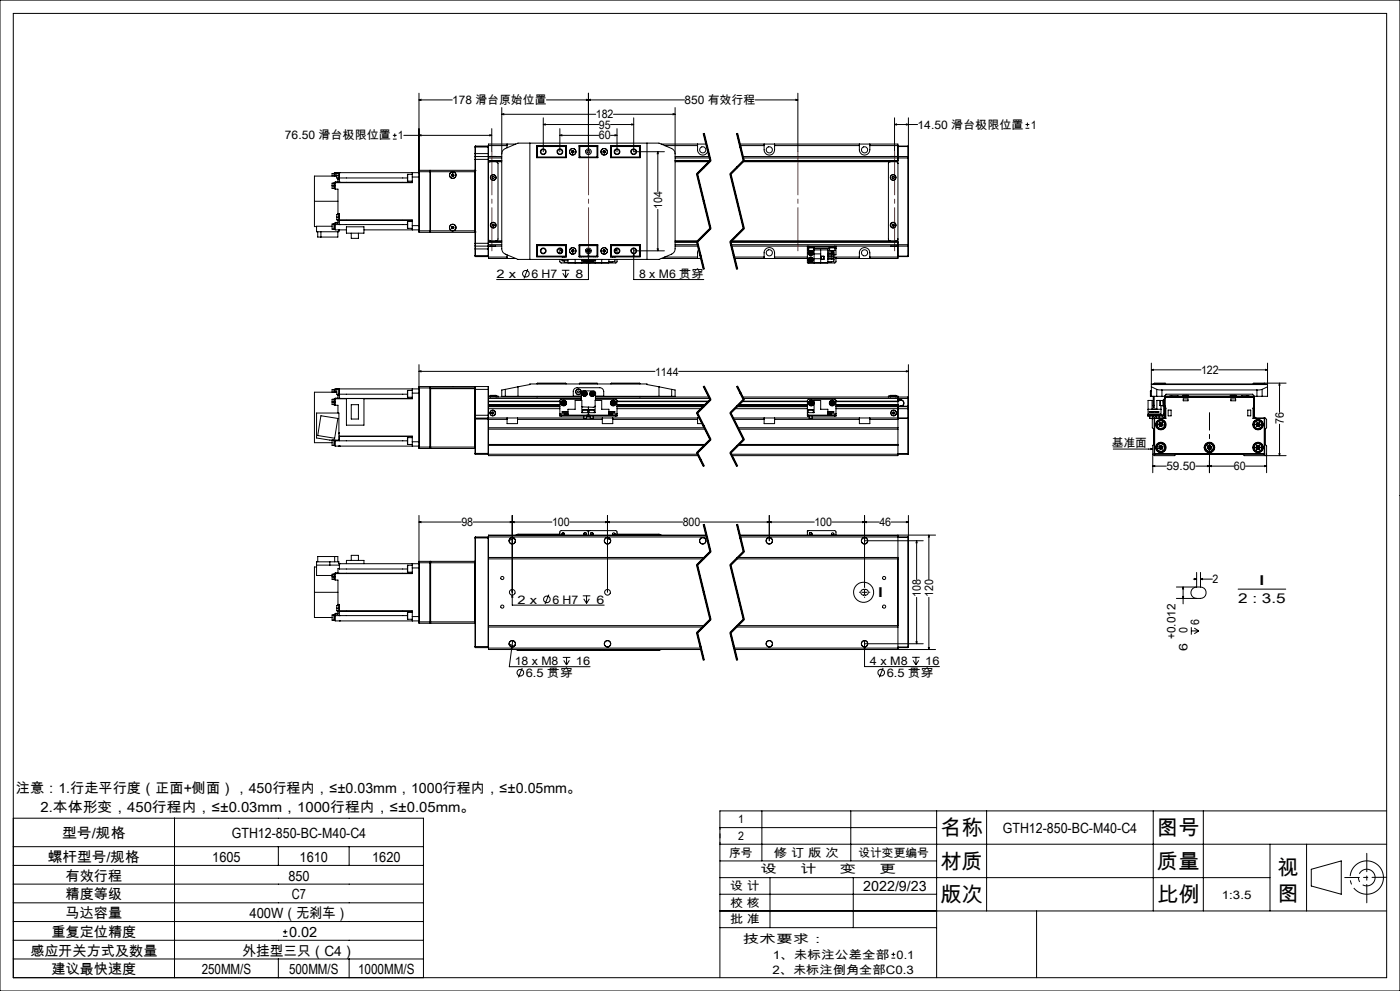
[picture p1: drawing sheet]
<svg xmlns="http://www.w3.org/2000/svg" width="420mm" height="297mm" viewBox="0 0 420 297" stroke-linecap="round" stroke-linejoin="round" font-family="sans-serif">
<g fill="none" stroke="#000" stroke-width=".3">
<path d="M0 0h420v297h-420zM4 4h412v289h-412zM125.7 29.9l.6-.1v.3zM125.7 29.9h10M125.7 27.9v41.3M147.5 38.6v6.9M150.5 34.3l.6-.2v.3zM150.5 32.2v42.4l.3 .9 .5 .5 4.1 1.7h42.3l4.3-1.9 .5-1.2v-42.4M150.5 34.3h28.2M163 37.3l.6-.2v.4zM163 37.3h16.6M163 35.3v10.2"/>
<path d="M168 38.6v6.9M175.9 29.8l.6 .1-.6 .2zM176.5 29.9l.6-.1v.3zM176.5 27.9v17.6M183.2 37.3h6.9M184 34.3h18.5M185.1 38.6v6.9M189.5 37.1l.6 .2-.6 .2zM190.1 35.3v10.2h9.2M201.9 34.1l.6 .2-.6 .1zM205.4 29.9h-41.5M211.1 40l2 8.2"/>
<path d="M211.3 40l2 8.1M221.1 40l2 8.2M221.3 40l2 8.1M226.6 29.9h12.8M238.8 29.8l.6 .1-.6 .2zM239.4 27.9v17.6M268.4 37.3l.6-.2v.4zM268.4 37.3h6.9M268.4 35.3v10.2M271.9 37.1l.6 .2-.6 .2zM272.5 35.3v11.8M307.7 38.4h1.1"/>
<path d="M307.7 37.3h1.1M308.2 36.8v1.1M99.6 55.7v.8h.8M99.6 55.7h.9M100.2 54.9h-.6v.8M100.2 52h-.6v.8M100.4 54.8l.1 1.7M100.4 51.9v.9M100.5 54.6v.1M100.5 54.8h-.3v1.7M100.5 51.9h-.3v.9M100.5 54.7v2h.9v7.3"/>
<path d="M100.5 54.6h23.2M101 52.8h-6.7v7.5M101 52.6v.8h.6M101 52.6h.8M101.4 53.8v.7l-.9 .1M101.4 53.4v.4M101.4 51.7v.1M101.4 53.8h.4M101.6 51.7v1.7h.2M101.6 51.8h-.6v.8M101.8 54.6h.1M101.8 53.3v1.3"/>
<path d="M101.8 51.7v1.6M101.8 51.7h.1M101.8 53.3h20.4M117.9 41.7h1.1M117.9 40.6h1.1M118.4 40v1.1M121.1 40.6h26.4M122.3 52.2v2.1M122.3 52.2h1.4M122.3 54.3h1.4M123.7 51.7v1.4M123.7 53.1v1.6h-23.2"/>
<path d="M123.7 53.1h2M125.7 40.6l.6-.2v.3zM125.7 51.7h-25.2v1.1M125.8 51l-.1 .5h16.8v-.5h-13.3v.5M125.8 51v18.6M125.8 51h3.2M129 51v18.6M129 51l.1 .1M129.1 51.1v.4M129.1 51.5v17.7M129.1 51.1h.1M135.5 52.3l.1 .4"/>
<path d="M135.6 52.7l.3 .1M135.8 52.1l.3 .2M135.8 52.1l-.3 .2M136.1 52.3v.3M136.1 52.6l-.2 .2M142.5 51.1h.1M142.5 47v.8M142.5 46v1M142.5 47.8v25.1M142.5 47.8h4M142.5 46h4M142.5 44.1h4"/>
<path d="M142.6 46.9v26.9M142.6 43.8v3.1M142.6 43.8l-.1 2.2M142.6 46.9h3.8M142.6 43.8h3.8M142.6 46.9l-.1 .1M146.4 46.9v26.9M146.4 43.8v3.1M146.4 46.9l.1 .1M146.4 43.8h.1M146.5 46.9h.1M146.5 47v.8"/>
<path d="M146.5 47.8v25.1M146.5 46.9h4M146.5 48.1h4M146.5 43.6h5.6M146.5 47.3h4M146.9 40.4l.6 .2-.6 .1zM147 46.9h1.7M147.8 52.9h.4l.1 .3-.2 .3h-.3l-.2-.3zM148.8 48.5l.6 .4v22.8l-.6 .5M150.5 48.5h-3.4l-.6 .5M150.5 46.1l.3-.9 .5-.5 4.1-1.8h42.3l4.1 1.8 .6 .7 .1 .7M152.1 43.2v1.1"/>
<path d="M154.7 43.2h-8.2v3.7M159 42.9v34.8M161 46.9h.1M161 43.7h8.9v3.6h-8.9zM161.1 43.8v3.5M161.1 43.8h8.8M161.1 43.8l.2 .1M161.3 43.9h8.4M161.3 43.9v3.2M161.3 47.1l-.2 .1h8.8M161.3 47.1h8.4M168 40.6l.6-.2v.3z"/>
<path d="M168 40.6h11.6M169.7 43.9v3.2M169.7 43.9l.1-.1v3.4l-.1-.1M171.5 45.6l.3 .2M171.6 45.3l-.1 .3M171.8 45.2l.3 .1M171.8 45.2l-.2 .1M172.1 45.3v.3M172.1 45.6l-.3 .2M173.7 43.7l.1 .1M173.7 43.7h5.7v3.6h-5.7zM173.7 43.8h5.7"/>
<path d="M173.7 47.2h5.7M173.8 43.8v3.4l.2-.1M173.8 43.8l.2 .1M174 43.9h5.1M174 43.9v3.2M174 47.1h5.1M179.1 43.9l.1-.1v3.4l-.1-.1M179.1 43.9v3.2M181 45.6l.3 .2M181 45.3v.3M181.3 45.2l.2 .1M181.3 45.2l-.3 .1"/>
<path d="M181.5 45.3v.3M181.5 45.6l-.2 .2M183.2 40.6h1.9M183.2 43.7h8.9v3.6h-8.9zM183.2 43.8h8.8M183.4 43.9l-.1-.1v3.4l.1-.1M183.4 43.9h8.4M183.4 43.9v3.2M183.4 47.1h8.4M183.8 43.7v.1M184.5 40.4l.6 .2-.6 .1zM191.8 43.9v3.2"/>
<path d="M191.8 47.1l.2 .1h-8.8M192 43.8v3.5M192 46.9h.1M192 43.8l-.2 .1M194.1 42.9v34.8M197.3 45.5l.2 .6h-.3zM197.3 45.5v11.9M198.4 43.2h13.5M199.4 43.6h9.9M202.5 48.5h10.3M202.5 46.9h10.3M202.5 48.1h10.6"/>
<path d="M202.5 47.3h10.4M209 52.2l4 16.3M209.3 43.2v1.7a1.56 1.56 0 0 0 1.4 1.6 1.56 1.56 0 0 0 1.7-1.4M209.3 52.1l4 16.3M211 40l2 8.2M213 48l-4 4M213.1 48.2l-4 4 4 16.3-4 4 2 8.1M213.3 48.3l-4 4M219 52.2l4 16.3M219.3 52.1l4 16.3M221 40l2 8.2M221.9 43.2h47.5v34.3h-18.6"/>
<path d="M222 43.6h7.2M222.8 48.5h46l.4 .1 .2 .4M222.8 46.9h49.6M222.9 47.3h49.5M223 48l-4 4M223.1 48.1h46.3M223.1 48.2l-4 4 4 16.3-4 4 2 8.1M223.3 48.3l-4 4M229.2 43.2v1.7a1.57 1.57 0 0 0 1.6 1.6 1.57 1.57 0 0 0 1.6-1.6v-1.7M232.4 43.6h25.4M257.8 43.2v1.7a1.57 1.57 0 0 0 1.6 1.6 1.57 1.57 0 0 0 1.5-1.6v-1.7M260.9 43.6h8.5"/>
<path d="M267.1 48.5l-.6 .4v22.8l.2 .3 .4 .2M267.2 46.9h1.7M267.8 52.9h.4l-.2 .6-.3-.1-.1-.3zM269.4 43.8h3M269.4 43.9h3M272.4 46.9v.4M272.4 47.3h.1M272.4 46.9l.1 .2M272.4 43.8v.1M272.4 43.9v3M272.4 47.3v26M272.5 47.1v.2"/>
<path d="M272.5 47.3v26M94.3 60.3v7.6h.7M94.3 60.3h7.1M95.3 69.5v1.5h6.1v-1.5M96.3 69.5v1.5M99.6 67.8h-4.6v1.7h6.7v-.6M100.2 67.1h-.6v1.6h.6M100.4 67.1v1.7M100.5 66.9v.4M100.5 67.3v1.6h3.4M100.5 67.1h-.3v1.7h.3M100.5 67.3h21.7"/>
<path d="M101 65.1v.8h22.7v1.7M101 65.1h.8M101.4 64h.4v1.1M101.4 64v.3M101.4 66.1v.8h-.9M101.4 65.9v.2M101.4 66.7h-.9v.2M101.4 66.1h.4M101.6 64.3h-.6v.8M101.8 64.2h-.2v1.7M101.8 65.1v.9M101.8 67.3h.1"/>
<path d="M101.8 66v1.3M101.8 68.9h.1M101.8 66h21.9M103.9 68h5.3v1.9h-5.3zM105.4 69.9v1.5h2.1v-1.5M109.2 68.9h16.5M122.3 66.4v2M122.3 66.4h1.4M122.3 68.4h1.4M123.7 67.6v1.3M123.7 67.6h2M125.7 69.2h16.8v.4h-13.3"/>
<path d="M125.7 69.2l.1 .4M125.8 69.6h3.2M129.1 69.2v.3M129.1 69.5h.1M129.1 69.5l.1 .1M129.1 69.5l-.1 .1M129.2 69.2v.4M135.5 68.4l.3 .1M135.5 68v.4M135.8 67.9l.3 .1M135.8 67.9l-.3 .1M136.1 68v.4"/>
<path d="M136.1 68.4l-.3 .1M142.5 69.5h.1M142.5 72.9v.8M142.5 73.7v.9M142.5 74.6l.1 2.3M142.5 76.6h4M142.5 72.9h4M142.5 73.7l.1 .1M142.5 74.6h4M142.6 73.8v3.1M142.6 73.8h3.8M142.6 76.9h3.8"/>
<path d="M146.4 73.8v3.1M146.5 71.6l.5 .6h3.5M146.5 73.7h.1M146.5 72.9v.8M146.5 73.8v3.7h8.2M146.5 72.5h4M146.5 73.8h4M146.5 77h5.6M146.5 73.3h4M146.5 73.7l-.1 .1M146.5 76.8l-.1 .1M147 73.8h1.7"/>
<path d="M147.7 67.4l.2-.2 .4 .4-.3 .2-.3-.1zM152.1 76.4v1.1M161 73.8h.1M161 73.4h8.9v3.6h-8.9zM161.1 73.4v3.5M161.1 76.9h8.8M161.3 76.8h8.4M161.3 73.6v3.2M161.3 73.6h8.4M161.3 76.8l-.2 .1M168 77.7v.9l.3 .2h8M168 74.5v1.4"/>
<path d="M168.3 75.1h.4M168.3 74.6v.5M168.6 77h.1M168.6 77.7v.4h1.8M168.7 75.2l-.1 .3M168.8 78.1h.4M169.3 76.9v.1M169.3 78.1v.6h1.1M169.7 73.6v3.2M169.7 73.6l.1-.1v3.4l-.1-.1M169.9 73.5h-8.8l.2 .1M170.4 77.7v1.1h12.3v-1.1"/>
<path d="M171.5 75.3l.3 .2M171.6 75l-.1 .3M171.8 74.9l.3 .1M171.8 74.9l-.2 .1M172.1 75v.3M172.1 75.3l-.3 .2M172.5 77.7v1.1M173.7 73.4h5.7v3.6h-5.7zM173.7 76.9h5.7M173.7 73.5h5.7M173.8 76.9l-.1 .1M174 73.6l-.2-.1v3.4"/>
<path d="M174 76.8h5.1M174 73.6v3.2M174 73.6h5.1M174 76.8l-.2 .1M174.3 76.9v.1M174.4 76.9v.1M174.6 77.7v1.1M174.6 78h1.5M174.6 78h1.6M174.6 77.7v.3M175 76.9v.1M175.3 78l.1 .2"/>
<path d="M175.5 78l-.1 .2M175.7 78l.1 .1M175.8 78.1l-.4 .1M175.9 78l-.1 .1M176.1 75.1h.1M176.1 78h.1M176.1 75.3l.1 .2M176.2 75.1h-.1M176.2 75v.1M176.2 77.7v.3M176.2 74.9h.6M176.3 77.7a.76 .76 0 0 1-.6 .8 .76 .76 0 0 1-.9-.5 .77 .77 0 0 0 .9 .6 .77 .77 0 0 0 .6-.9"/>
<path d="M176.5 76.1l.2 .6h-.3zM176.5 74.3v9.5h-27.5M176.8 77.7a.76 .76 0 0 0 .6 .9 .76 .76 0 0 0 .9-.6M176.9 78h.1M176.9 75.1h.1M176.9 78h1.5M176.9 75v.1M176.9 77.7v.3M177 75.3l-.2 .2M177 78h1.4M177 75.1h.1M177.2 78l.4 .2"/>
<path d="M177.6 78v.2M177.8 78l-.2 .2M178.2 76.9v.1M178.4 78h.1M178.4 77.7v.3M178.5 77.7v1.1M178.7 76.9v.1M179.1 73.6l.1-.1v3.4l-.1-.1M179.1 73.6v3.2M180.5 77.7v1.1M181 75.3l.3 .2M181 75v.3"/>
<path d="M181.3 74.9l.2 .1M181.3 74.9l-.3 .1M181.5 75v.3M181.5 75.3l-.2 .2M183.2 73.4h8.9v3.6h-8.9zM183.2 76.9h8.8M183.2 73.5h8.8l-.2 .1M183.4 73.6l-.1-.1v3.4l.1-.1M183.4 76.8h8.4M183.4 73.6v3.2M183.4 73.6h8.4M183.8 76.9v.1"/>
<path d="M183.8 78.4v.3h-1.1M184.4 75.1h.3M184.5 77h.1M184.5 77.9v-.2v.7h-1.8M184.7 75.1h-.3M184.7 74.6v.5M185.1 77.7v.8l-.4 .3h-8M185.1 74.5v1.4M190.1 76.1l.2 .6h-.3zM190.1 74.3v9.5h21M190.1 75.2h9.2M191.8 73.6v3.2"/>
<path d="M191.8 76.8l.2 .1M192 73.4v3.5M192 73.8h.1M197.2 74.6h.3l-.2 .6zM197.3 62.8v12.4M198.4 77.5h11.9M199.4 77h9.9M202.5 72.2h6.9M202.5 72.5h6.6M202.5 73.8h6.9M202.5 73.3h6.8M209 72.5l2 8.2"/>
<path d="M209.3 72.4l2 8.2M209.7 74.7a2.95 2.95 0 0 0-.4 2.8M209.9 75.7l.1 .5M213 68.3l-4 4M213.3 68.6l-4 4M219 72.5l2 8.2M219.1 72.5h50.3M219.3 72.4l2 8.2M219.3 73.3h53.1M219.4 73.8h53M220.2 77h9M220.3 77.5h21.9"/>
<path d="M223 68.3l-4 4M223.3 68.6l-4 4M229.2 77.5v-1.7a1.57 1.57 0 0 1 1.6-1.6 1.57 1.57 0 0 1 1.6 1.6v1.7M232.4 77h9.8M242.2 74h.4M242.2 74v.5M242.2 74.5v4.3h6.2v-3.9M242.2 73.8v.2M242.2 74.9h.4M242.2 74.5h.4M242.5 74v.3h1.7v-.3M242.6 75.1h.9"/>
<path d="M242.6 75.1h1.5M242.6 74.3v.8M242.6 73.8v.2M242.6 74h7.8M242.8 77.7l.1 .4M242.8 77.7l.4 .1M242.8 76l.4 .2M242.9 78.1l.4 .1M242.9 75.6l-.1 .4M242.9 75.6l.3 .2M243.1 77.4l.5 .1M243.1 77.4l-.3 .3"/>
<path d="M243.1 77.4l.1 .4M243.2 77.8l.4 .2M243.2 77.8l.1 .4M243.2 77.8l-.3 .3M243.2 75.8l.4 .3M243.2 75.8l-.4 .2M243.2 75.8v.4M243.3 75.4l.3 .2M243.3 75.4l-.4 .2M243.3 75.4l-.1 .4M243.5 75.1a.74 .74 0 0 1 .3 1.2 .74 .74 0 0 1-1.2 0 .74 .74 0 0 1 .3-1.2 .78 .78 0 0 0-.3 1.2 .78 .78 0 0 0 1.2 0 .78 .78 0 0 0-.2-1.2M243.6 77.5v.5"/>
<path d="M243.6 77.5l-.4 .3M243.6 76.1l-.4 .1M243.6 78l-.3 .2M243.6 75.6v.5M243.6 75.6l-.4 .2M244.1 75.1h-.6M244.1 74.3v.8M244.1 74.9l4.8 .1M244.1 74.5h4.8M244.2 74.9v3.9M244.2 77.5h2M244.2 76.1h2"/>
<path d="M246.2 74.9v3.9M246.3 76.8h.9v.9h-.9zM247.2 76.8v.9M248.4 75.5h1.8v.4M248.4 76.2h1.8v.5h-1.8M248.4 77h1.8v.4h-1.8M248.4 77.7h1.8M248.4 75.9h1.8M248.8 74v.3h1.6M248.9 75.1h1.5M248.9 74.3v.8M249.4 77.4v.3l.4-.2 .3 .2"/>
<path d="M249.4 75.1v.4M249.4 76.7v.3M249.4 78.4v.3h-1M249.6 75.5h.4M249.7 77.5h.2M250.1 75.9l-.2 .3-.5-.3v.3M250.2 75.7v.2M250.2 77.7v.2M250.2 77.3h.6v1.2l-.4 .3h-8M250.2 77.7v.7h-1.8M250.2 77h7.6M250.4 74h.4"/>
<path d="M250.4 73.8v.2M250.4 74.3v.8M250.4 74.5h.4M250.5 74l-.1 .3M250.8 74v.5M250.8 73.8v.2M250.8 74.5v1.9h-.6M257.8 77.5v-1.7a1.57 1.57 0 0 1 1.6-1.6 1.57 1.57 0 0 1 1.5 1.6v1.7M260.9 77h8.5M267.2 73.8h1.7M267.6 67.4l.3-.2 .3 .1 .1 .3-.3 .2-.3-.1zM269.4 71.6l-.5 .6h-49.5"/>
<path d="M269.4 76.8h3M269.4 76.9h3M272.4 73.3h.1M272.4 73.3v.5M272.4 76.8h.1M272.4 76.8v.1M272.4 73.8v3M272.5 73.3v.3M272.5 73.6l-.1 .2M272.5 76.8l-.1 .1M272.5 73.6v3.2M158.3 80.6l-1.1 2.9"/>
<path d="M168.6 81h2.2M168.8 81.9l.9 1.4M169.7 81v2.3M170.5 81.9l-.8 1.4M100.2 119.6v1.7h.3M100.2 116.8h-.6v.7M100.4 119.6v1.7M100.4 116.7v.8M100.5 119.4v.1M100.5 119.6l-.9 .1v.8M100.5 116.7h-.3v.8M100.5 119.4h23.2"/>
<path d="M100.5 119.5h3.4M100.5 119.5v2h.9v2.3M101 117.5h-6.7v15.2h5.3M101.4 118.5v.8l-.9 .1M101.4 118.2v.3M101.4 116.6h.1M101.4 118.5h.4M101.6 116.5v1.7M101.6 116.6h-.6v1.6h.8M101.8 119.4h.1M101.8 118.1v1.3M101.8 116.6v1.5"/>
<path d="M101.8 116.5v.1M101.8 118.1h20.4M103.9 119.4h5.3v8h-5.3zM122.3 117v2.1M122.3 119.1h1.4M122.3 117h1.4M123.7 116.6v1.2M123.7 117.8v1.7h-14.5M123.7 117.8h2M125.7 116.6h-25.2v.9M125.7 111.3l.6-.2v.3zM125.7 109.3v24.7"/>
<path d="M125.7 111.3h70.8M125.8 115.8v18.6M125.8 115.8l-.1 .5h16.8M125.8 115.8h3.2M129 115.8l.1 .5M129 115.8v18.6M129.2 116.3v-.5h13.3v.5M129.2 116.3l-.1 17.7M142.5 116.3l-13.4 .2h13.4v17.9M142.5 116.7h4M142.5 116.7v7.8M142.6 115.8v9.5"/>
<path d="M142.6 115.8l-.1 .9M142.6 115.8h3.8M146.4 115.8v9.5M146.4 115.8l.1 .9M146.5 116.7v2.7M146.5 118.7h2.3M146.5 119h27.9M146.5 119.4h27.8M146.5 119.4v2.3M147.1 118.5h1.4M147.1 118.5v.5M147.1 118.7h1.7"/>
<path d="M148.5 118.5h-1.4M148.5 118.5h.3M148.8 118.5h.1M148.8 118.7h.6v.3M148.8 118.5v.5M151.6 118.8h20.4v-1.5a1.14 1.14 0 0 1 1.1-1.1h6.9a1.21 1.21 0 0 1 1.1 1.1v1.5h20.4M151.6 116.7l-1.1 .2v1.9h1.1M151.6 116.7v2.1M155.4 115.9v2.9M155.4 115.9l3.6-.7v-.1h35.1v.1l3.6 .7M155.4 115.9l-3.8 .8M161.1 115h8.7"/>
<path d="M161.1 115v.1M161.1 118.8v.2M169.8 115v.1M172 118.7h2.4M173.8 115h5.4M173.8 115v.1M174.3 119.7h-6.1l-.2 .4v3.9M175 117.9l.1 .4M175 117.9l.4 .1M175.1 118.3l.4 .1M175.3 117.5l-.3 .4M175.3 117.5l.4 .2"/>
<path d="M175.3 117.5l.2 .9M175.4 118l-.3 .3M175.4 118l.4 .1M175.7 117.7l.1 .4M175.7 117.7l-.3 .3M175.8 118.1l-.3 .3M177.3 117.9l.1 .5M177.3 117.9l.4 .1M177.4 118.4l.4 .1M177.6 117.6l.4 .2M177.6 117.6l-.3 .3M177.6 117.6l.1 .4"/>
<path d="M177.7 118l.1 .5M177.7 118l.4 .1M178 117.8l.1 .3M178 117.8l-.6 .6M178.1 118.1l-.3 .4M178.6 119.7h6.3l.2 .3v4M178.6 119h34.1M178.6 118.7h2.5M178.6 119.4h34.3M179.2 115v.1M183.3 115h8.7M183.3 115v.1"/>
<path d="M192 115v.1M192 118.8v.2M197.7 115.9v2.9M197.7 115.9l3.8 .8M201.5 116.7l1 .2v1.9h-1M201.5 116.7v2.1M203.6 111.3h68.9M211 115.9l2 3.9M211.1 115.8l2 4-4 4 4 7.9-4 4 2 4M211.3 115.7l1 2M212.3 117.7l1 2zM213 119.6l-4 4"/>
<path d="M213.3 119.9l-4 4M221 115.9l2 3.9M221.1 115.8l2 4-4 4 4 7.9-4 4 2 4M221.3 115.7l2 4M222.7 119h49.7M222.9 119.4h49.5M223 119.6l-4 4M223.3 119.9l-4 4M266.5 119v-.3h2.9v3.1M267.1 118.5h1.7M267.1 118.5v.5M267.1 118.7h1.6"/>
<path d="M268.8 118.5v.5M269.4 119.8h.8M269.4 119.9h.8M270.2 119.9a.9 .9 0 0 1 .9 .9 .9 .9 0 0 1-.9 .9M270.2 119.8a.97 .97 0 0 1 1 .9 .97 .97 0 0 1-.8 1M270.2 119.8v.1M271.9 111.1l.6 .2-.6 .1zM272.4 119v.4M272.4 119.4v2.3M272.5 109.3v26.7M345.2 117.2h.1M345.1 118.8h.1"/>
<path d="M345.2 117.3l-.1 1.5M345.2 117.2v.1M345.2 117.3v1.5M345.2 117.2h.2M345.4 115.1h34.9M345.4 115.2h34.9M345.4 115.9l1.6 .8M345.4 110.8l.6-.1v.3zM345.4 108.8v10M345.4 110.8h14.9M346 118.8v2.7M346.3 115h3.4"/>
<path d="M346.3 115v.1M346.3 118.8v2.7M347 116.7l1.6 .2M347 118.8h1.6M347 118.8h-1.8M347 116.7v2.1M348.6 118.8h.8M348.6 116.9h28.5M348.6 116.9v1.9M349.1 119.9h-.2v1.8h.2M349.4 119.7h-.3v.4M349.4 118.8l.4-.7h26l.5 .7"/>
<path d="M349.4 118.8v4.1M349.5 118.7h26.7v.4M349.5 118.7v.4M349.5 119.4v2.3M349.7 115v.1M349.8 119.1l-.3 .3M349.8 119v.1M349.8 119l-.3 .2v.2M349.8 119h26M349.8 119.1h26M351 119v-.3h.5v.3M353.3 118.7h.1"/>
<path d="M354.9 118.5h.1M354.8 118.7h.1M354.8 118.7h1.8M354.8 118.5v.2M354.9 118.5h1.6M355 119.6h1.4v.5h-1.4zM356.6 118.5h.1M356.6 118.7h-.1M356.6 118.5v.2M365.6 110.8h14.7M369.1 118.7h.1M369.1 118.7h1.7"/>
<path d="M369.1 118.5h1.1M369.1 118.5v.2M369.3 119.6h1.4v.5h-1.4zM370.2 118.5h-1.1M370.2 118.5h.6M370.8 118.7h.1M370.8 118.5v.2M372.4 118.7h.1M374.1 119v-.3h.6v.3M375.8 119.1l.3 .3M375.8 119l.4 .2-.1 .2M375.8 119v.1"/>
<path d="M376 115h3.4M376 115v.1M376.1 119.4v2.3M376.3 118.8h.8M376.3 118.8v4.1M377.1 118.8h1.5M377.1 116.9v1.9M378.6 116.7l-1.5 .2M378.6 116.7v2.1M379.3 114.8l.1 .2M379.4 115v.1M379.7 110.7l.6 .1-.6 .2z"/>
<path d="M380.3 115.9l-1.7 .8M380.3 108.8v10h-1.7M383.9 114.8l.1 .6h-.3zM383.9 114.8v8.8M385.8 114.8l-9.8 .2M96.3 124.6l5.1 .8-1 5.9-5.1-.8zM99.6 120.5v.7h.6M99.6 131.9v1.6h.8M99.6 120.5h.9M100.2 131.9v1.6M100.4 131.9l.1 1.7M100.5 131.9v.2"/>
<path d="M100.5 132.1v1.6h25.2M100.5 132.1h21.7M101.6 133.7h.1M101.7 129.7v.3M101.7 131.9v-8.1h-6.7v7.5l4 .6h2.8v-1.2h21.9v1.7M101.8 133.7h.1M101.8 130.8h21.9M105.4 121.3h2.1v4.3h-2.1zM122.3 131.2v2M122.3 133.2h1.4M122.3 131.2h1.4M123.7 132.4v1.3"/>
<path d="M123.7 132.4h2M125.7 134l.1 .4M125.7 134h16.8M125.8 134.4h3.2M129.1 134v.3M129.1 134.3l.1 .1M129.1 134.3l-.1 .1M129.2 134v.4M129.2 134.4h13.3M142.5 124.5v.9M142.5 124.5h4M142.5 125.7h4"/>
<path d="M142.5 134.3v.1M142.5 125.4l.1 10.8M142.5 135.9h4M142.6 125.3l-.1 .1M142.6 125.3v10.9M142.6 125.3h3.8M142.6 136.2h3.8M146.4 125.3v10.9M146.4 125.3l.1 .1M146.5 121.3v.1M146.5 121.7v.2M146.5 121.9v2.6"/>
<path d="M146.5 124.5v.8M146.5 125.3v11.3h63M146.5 125.7h5.6M146.5 128.2h64.8M146.5 125.3h5.6M146.5 128.6h65M146.5 133.5h64.9M146.5 133.2h65.2M146.5 121.3h21.5M146.5 121.2h21.5M146.5 120.4h21.5M146.5 121.7h21.5"/>
<path d="M146.5 121.9h21.5M146.5 122.5h21.5M147.6 123.6l.3-.2 .2 .2v.4l-.3 .1-.3-.2zM152.1 125.3h3.2M152.1 125.3v1.7h3.2v-1.7M155.3 125.7h25.4M155.3 125.3h19.8M168 120.3h-21.5h21.5M168 124.4v.3h.4M168 124.4h.4M168 124v.4M168 124h2.4"/>
<path d="M168.4 124.4h7.7M168.4 124.7h7.7M168.4 124.4v.3M168.7 120.6v.4M168.7 121l.4 .2M168.7 120.6l.4 .2M169.1 120.4l.4 .2M169.1 120.4l-.4 .2M169.1 120.4v.4M169.1 120.8v.4M169.1 120.8l.4 .2M169.1 120.8l-.4 .2"/>
<path d="M169.5 121l-.4 .2M169.5 120.6v.4M169.5 120.6l-.4 .2M170.4 124.1h-1.1v.1h1.1M170.4 123.4h-1.8l1.8 .1M174.3 120l.1-2.5 .5-.4 3.5 .2 .3 .4-.1 2.3M174.8 122.9h1.5M174.8 122.9v.8M175.1 125.3h.9M175.1 124.7v.6M176 124.7v.6M176 125.3h1.1"/>
<path d="M176.1 124.4h.9M176.1 124.7h.4M176.1 124.4v.3M176.3 122.9v.8M176.5 124.7h.5M176.5 122v2.7M176.8 122.9h1.5M176.8 122.9v.8M176.8 122.8v.1M176.8 122.8h1.5M177 124.4h7.7M177 124.7h7.7"/>
<path d="M177 124.4v.3M177.1 125.3h.9M177.1 124.7v.6M178 125.3h2.7M178 124.7v.6M178.3 122.8v.1M178.3 122.9v.8M178.5 121.7l-.4 .4-3.5-.3M178.5 120v3.7h-3.9v-3.7h-2.1v2.7h-2.1v1.7M178.5 120h2v2.7h2.2v1.7M180.7 125.3h3.1M180.7 125.3v1.7h3.1v-1.7"/>
<path d="M182.7 124.1h1.1v.1h-1.1M182.7 123.4h1.8l-1.8 .1M182.7 124h2.4M183.6 120.6v.4M183.6 120.6l.4 .2M183.6 121l.4 .2M183.8 125.7h25.5M183.8 125.3h25.5M183.9 120.4l.4 .2M183.9 120.4l-.3 .2M183.9 120.4l.1 .4M184 120.8l.4 .2"/>
<path d="M184 120.8v.4M184 120.8l-.4 .2M184.3 120.6l.1 .4M184.3 120.6l-.3 .2M184.4 121l-.4 .2M184.7 124.4h.4M184.7 124.4v.3M185.1 124.4v.3h-.4M185.1 124v.4M185.1 120.3h27.5M185.1 121.2h26.6M185.1 120.4h27.4"/>
<path d="M185.1 121.7h26M185.1 121.9h25.9M185.1 122.5h25.3M185.1 120.3h27.6M209 123.8l4 8M209 135.8l2 4M209.3 125.3h.6M209.3 125.3v1.7h1.4M209.3 123.7l4 7.9M209.3 135.6l2 4M209.3 136.1l-62.9 .1M211.6 121.3l-26.5 .1"/>
<path d="M213 131.6l-4 4M213.3 131.9l-4 3.9M219 123.8l4 8M219 135.8l2 4M219.3 136.1h53.1M219.3 123.7l4 7.9M219.3 135.6l2 4M219.9 125.3h9.3M220.1 125.7h9.1M220.4 122.5h21.8M221 121.9h21.2M221.2 121.7h21"/>
<path d="M221.3 128.2h48.1M221.4 133.5h48M221.5 128.6h47.9M221.5 121.4h20.7M221.7 133.2h47.7M221.7 121.2h20.5M222.5 120.4h19.7M222.6 120.3h19.6M223 131.6l-4 4M223.3 131.9l-4 3.9M229.2 125.3h3.2M229.2 125.3v1.7h3.2v-1.7"/>
<path d="M232.4 125.7h25.4M232.4 125.3h10.4M242.2 124.4h.4M242.2 123.7h2v-3.7h2v2.7h2.2v1.7M242.5 122.8v.1M242.5 122.8h1.5M242.5 122.9h1.5M242.5 122.9v.8M242.6 124.4h7.8M242.6 124.4v.3M242.6 124.7h7.8M242.8 125.3h.9"/>
<path d="M242.8 124.7v.6M242.8 125.3l.1 .1M242.9 125.4h.1M243 120.9l.3 .3M243.1 120.5l-.1 .4M243.1 120.5l.3 .3M243.4 120.8l-.1 .4M243.4 120.8l.3 .3M243.4 120.8l-.4 .1M243.5 120.4l-.4 .1M243.5 120.4l.3 .3M243.5 120.4l-.1 .4"/>
<path d="M243.7 125.3l-.7 .1M243.7 124.7v.6M243.7 125.3h14.1M243.7 121.1l-.4 .1M243.8 120.7l-.1 .4M243.8 120.7l-.4 .1M244 122.8v.1M244 122.9v.8M248.4 124.1h1v.1h-1M248.4 123.4h1.8l-1.8 .1M248.4 124h2.4M249.3 120.6v.4"/>
<path d="M249.3 120.6l.4 .2M249.3 121l.4 .2M249.6 120.4l.4 .2M249.6 120.4l-.3 .2M249.6 120.4l.1 .4M249.7 120.8l.3 .2M249.7 120.8v.4M249.7 120.8l-.4 .2M250 120.6v.4M250 120.6l-.3 .2M250 121l-.3 .2M250.4 124.4h.4"/>
<path d="M250.4 124.4v.3M250.8 120.3h18.6M250.8 124.4v.3h-.4M250.8 124v-4l-.2-.3h-8l-.4 .3v4.7h.4M250.8 124v.4M250.8 121.3h18.6M250.8 121.2h18.6M250.8 120.4h18.6M250.8 121.9h21.6M250.8 122.5h21.6M257.8 125.3h3.1M257.8 125.3v1.7h3.1v-1.7"/>
<path d="M260.9 125.7h8.5M260.9 125.3h11.5M268 123.5h.3l.1 .4-.2 .2-.3-.1-.1-.3zM269.4 121.3v.1M269.4 121.8v14.8h-49.9M269.4 120.3h.1M269.4 121.8h.1M269.4 125.4h3M269.4 136h3M269.4 121.8h.8M270.2 121.7v.1M270.2 121.7h-19.4"/>
<path d="M270.4 121.7l-.2 .1M270.4 121.7h2M272.4 125.3v.1M272.4 136h.1M272.4 136v.1M272.4 121.7l.1 .1M272.4 121.7v.2M272.4 121.9v.6M272.4 122.5v2.8M272.4 125.4v10.6M272.5 136l-.1 .1M272.5 121.8l-.1 .1"/>
<path d="M272.5 121.8l-.1 .7M334 134.6h11.8M344.4 122.7h3.9M344.5 124.1h3.7v.1h-3.7zM344.8 124.4h-.5v.3h.5M344.8 124.4h3.9M344.8 123.4l.7 .1zM344.8 124.7h1.1M344.8 124.4v.3M344.9 125.3h.9M344.9 124.7v.6M345.2 134.4l.6 .2-.6 .1z"/>
<path d="M345.8 123.4l.4 .1zM345.8 124.7v.6M345.8 136.1l.5 .5h6.1l.4-.5M345.8 139.7l.6-.2v.3zM345.8 139.7h4.1M345.9 124.7h.9M345.9 124.4v.3M346 121.5v.6h.3v-.6M346 121.5h.3M346.3 125.4h.1M346.3 136h.1M346.3 136l.1 .1"/>
<path d="M346.3 125.4v10.6M346.4 136v.1M346.4 136.1h32.9M346.4 125.4h3.3M346.4 136h32.9M346.4 125.4v10.6M346.5 123.4l.4 .1zM346.8 124.7h1.9M346.8 124.4v.3M346.9 124.7v.6M347.2 123.4l.5 .1zM347.6 127.1l.2 .7"/>
<path d="M347.6 127.1l.7 .1M347.7 134.4l.5 .4M347.7 133.7v.7M347.7 133.7l.6 .4M347.8 124.7v.6M347.8 127.8l.7 .1M348 126.6l.7 .1M348 126.6l-.4 .5M348 126.6l.3 .6M348.1 120v1.6M348.1 121.6h.8M348.1 120h.8"/>
<path d="M348.3 127.2l.6 .2M348.3 127.2l-.5 .6M348.3 127.2l.2 .7M348.3 134.1l-.1 .7M348.3 134.1l.5 .4M348.3 120h-1.2v2.6h-1.5v-2.6h-1.2v4.4M348.3 121.6v2.8M348.3 133.5l.6 .4M348.3 133.5l-.6 .2M348.3 133.5v.6M348.7 124.4v.3M348.7 126.7l.2 .7"/>
<path d="M348.7 126.7l-.4 .5M348.8 134.5l-.6 .3M348.9 133.9l-.1 .6M348.9 133.9l-1.2 .5M348.9 127.4l-.4 .5M349.1 124l-.4 .4M349.1 124h.3M349.1 120.1h.3M349.1 120.1v3.9M349.4 124.3v.3M349.4 124.2l-.7 .5M349.4 124.6l-.5 .7"/>
<path d="M349.4 122.9v1.4M349.4 121.9l.2 .6M349.4 124.4v.2M349.4 122.9v1.5M349.4 122.9h.2M349.4 124.6h.2M349.5 124.6l-.5 .7M349.5 122v.9M349.5 121.7l.1 .1M349.5 121.7l-.1 .2M349.6 122.9v.1M349.6 121.8l.1 .7"/>
<path d="M349.6 121.8l-.2 .1M349.6 122.9v1.7M349.6 124.6h.1M349.6 122.5h.1M349.6 125.3l.1 .1M349.6 125.3h-3.5l-.4 .4v2.5l.4 .4v4.6l-.3 .3v8.2M349.6 122.5v2.8M349.7 122.5v2.9M350.4 122.9h.9v1.7h-.9zM352.8 136.2h20.1M358.7 139.7h11.4M362.2 134.3l.4 .5"/>
<path d="M362.2 139.5l.6 .2-.6 .1zM362.4 133.6l-.2 .7M362.4 133.6l.9 1M362.8 139.7l.6-.2v.3zM362.8 138v3.7M363 133.5l.5 .5M363 133.5l-.6 .1M363 133.5l-.4 1.3M363.3 134.6l-.7 .2M363.5 134l-.2 .6M363.5 134l-1.3 .3M372.8 136.1l.5 .5h12.5"/>
<path d="M373.7 139.7h6.3M374.3 122.9h.9v1.7h-.9zM375.9 122.5h.2M375.9 125.4h3.4M375.9 122.5v2.9M376.1 124.6h.1M376.1 125.3l-.2 .1M376.1 125.3h3.5l.4 .4v2.5l-.4 .4v4.6l.4 .4v8.1M376.1 122.5v2.8M376.1 122.9v.1M376.1 121.8l-.2 .7M376.1 121.8l.1 .1"/>
<path d="M376.1 122.9v1.7M376.1 122.9h.1M376.1 121.7v.1M376.1 121.7l.1 .2M376.2 122v.9M376.2 124.6l.4 .7M376.2 122.9l.1 1.6M376.2 121.9l-.1 .6M376.2 122.9v1.6M376.2 124.5v.1M376.3 124.5l-.1 .1M376.3 124.6l.5 .7"/>
<path d="M376.7 134.2l.4 .5M376.8 127.2l.2 .6M376.8 127.2h.6M377 127.8l.6 .1M377 133.6l-.3 .6M377 133.6l.8 1.1M377.2 126.6l-.4 .6M377.2 126.6l.6 .1M377.2 126.6l.2 .6M377.4 127.2l-.4 .6M377.4 127.2l.2 .7M377.4 127.2l.7 .1"/>
<path d="M377.7 133.5l.4 .6M377.7 133.5l-.7 .1M377.7 133.5l-.6 1.2M377.8 134.7h-.7M377.8 126.7l.3 .6M377.8 126.7l-.4 .5M378.1 127.3l-.5 .6M378.1 134.1l-.3 .6M378.1 134.1l-1.4 .1M379.3 136v.1M379.3 125.4h.1M379.3 136h.1"/>
<path d="M379.3 125.4v10.6M379.4 139.5l.6 .2-.6 .1zM379.4 136l-.1 .1M379.4 125.4v10.6M380 136.1l-.4 .5M383.7 136h.3l-.1 .6zM383.9 127.1v9.5M125.7 156.5l.6-.2v.3zM125.7 156.5h12.7M125.7 154.5v31.9M141.9 156.5h23.7M153.1 156.3l.6 .2-.6 .1z"/>
<path d="M153.7 156.5l.6-.2v.3zM153.7 154.5v26.9h27.6M168.6 159.9v.3l.7-.1v-.2M168.8 159.7h.4M176.3 159.1h.4M176.5 159.1v1.3M181.6 156.3l.6 .2-.6 .1zM182.2 156.5l.6-.2v.3zM182.2 154.5v23M183.8 159.9v.2l.6 .1M184.5 159.9v.2M204.8 156.5h-33.9"/>
<path d="M210.1 156.5h34.2M211 157.2l2 8.2M211.1 157.2l2 8.1-4 4 4 16.3-4 4 2 8.2M211.3 157.1l1 4.1M221 157.2l2 8.2M221.1 157.2l2 8.1-4 4 4 16.3-4 4 2 8.2M221.3 157.1l2 8.2M230.2 156.3l.6 .2-.6 .1zM230.8 154.5v7.6M230.8 156.5l.6-.2v.3zM242.2 159.5l.4-.5h7.8l.4 .4v1M242.4 159.1h-.2v1.3"/>
<path d="M249.4 159.9v.2l.7 .1 .1-.3M258.8 156.3l.6 .2-.6 .1zM259.4 156.5l.6-.2v.3zM259.4 154.5v21.4M263.8 156.5h-14.2M267.3 156.5h5.2M271.9 156.3l.6 .2-.6 .1zM272.5 154.5v39.4M94.3 177.5v7.6h5.3M94.3 177.5h7.1M95 169.9h-.7v7.6M95 169.4h6.8"/>
<path d="M95.3 168.4v-1.6h6.1v1.6M99 168.4v1M99.6 172.9v.7h.6M99.6 172.9h.9M100.2 172.1h-.6v.8M100.4 172v1.7M100.4 166.8v1.6M100.5 171.8v.1M100.5 172h-.3v1.7h.3M100.5 171.9v1.9h.9v7.3M100.5 171.8h23.2M101.8 170.4h-.4v1.3l-.9 .1"/>
<path d="M101.8 170.4l20.4 .1M101.8 168.9h.1M101.8 168.9v1.5M103.9 168.9v-.9h5.3v.9M105.4 168v-1.6h2.1v1.6M122.3 169.4v2.1M122.3 169.4h1.4M122.3 171.5h1.4M123.7 168.9v1.3M123.7 170.2v1.7h-23.2M123.7 170.2h2M125.7 168.9h-24v-.5h-6.7v4.1h4.6"/>
<path d="M125.8 168.2v18.6M125.8 168.2l-.1 .5h16.8M125.8 168.2h3.2M129 168.2v18.6M129 168.2l.1 .1M129.1 168.3v.4M129.1 168.7v17.7M129.2 168.2v.1M129.2 168.2h13.3M129.2 168.2v.5M142.5 168.3v18.4M142.5 161.3h4"/>
<path d="M142.6 160.9v33.2M142.6 160.9h3.8M146.4 160.9v33.2M146.4 160.9l.1 .1M146.5 167.1h64.9M146.5 167.5h64.5M146.5 160.9h65.5M146.5 160.5h65.4M153.7 178.4l.1 .6h-.3zM154.2 161.4l-1.4 .6M164.6 178.2l-1.1 2.8M168 160.4v-1.1l.3-.3h7.9l.3 .5 .4-.5h7.8l.4 .4v1"/>
<path d="M168 160.1h-12.6l-.7 .3M168.6 160a.35 .35 0 0 1 .4-.3 .35 .35 0 0 1 .3 .3 .35 .35 0 0 1-.2 .4M168.6 160l.3 .4M168.6 160.1h.1M174.8 178.6h2.3M175.1 179.5l.9 1.3M175.3 160.4a.43 .43 0 0 1-.1-.7 .43 .43 0 0 1 .7 0 .43 .43 0 0 1-.1 .7M176 178.6v2.2M176.8 179.5l-.8 1.3M177.3 160.4a.43 .43 0 0 1-.1-.7 .43 .43 0 0 1 .7 0 .43 .43 0 0 1-.1 .7M182.3 161.1l.2 .4 .5 .1M182.7 161.3v.3"/>
<path d="M184 160.4a.36 .36 0 0 1-.2-.6 .36 .36 0 0 1 .6 0 .36 .36 0 0 1-.2 .6M184.5 160.1h.1M185.1 160.1h12.6l.7 .3M209 169.4l4 16.3M209.3 169.3l4 16.3M211.9 160.4h-65.4v34.3h63.8M212.3 161.2l1 4.1zM213 165.2l-4 4M213.3 165.5l-4 4M219 169.4l4 16.3M219.3 169.3l4 16.3M220.9 167.5h48.5"/>
<path d="M221.4 167.1h48M221.9 160.4h58.8M221.9 160.5h47.5M222 160.9h50.4M223 165.2l-4 4M223.3 165.5l-4 4M243 160.4a.43 .43 0 0 1-.1-.7 .43 .43 0 0 1 .6 0 .43 .43 0 0 1 0 .7M249.7 160.4a.36 .36 0 0 1-.2-.6 .36 .36 0 0 1 .6 0 .36 .36 0 0 1-.2 .6M258.5 176.8a1.11 1.11 0 0 1 1.4-.1 1.11 1.11 0 0 1 .5 1.2 1.08 1.08 0 0 1-1.5 .5 1.08 1.08 0 0 1-.4-1.6zM258.7 177.5h1.4M259.4 176.8v1.4M259.4 162.1h17.6"/>
<path d="M269.4 160.4v34.3M269.4 161.1h3M272.4 160.9v.2M272.4 161.1v32.8M275 162.1l.1 .6h-.3zM275 162.1v11.6M275 179v13.9M278.7 160.4l.1 .6h-.3zM278.7 160.4v13.3M278.7 179v15.7M352.9 175.9h7.3M354.8 178.7h.3l-.2 .6z"/>
<path d="M354.9 175.9v5.1M354.9 175.9l.2 .6h-.3zM358 173.6h1M358.4 173.4l.6 .2-.6 .1zM359 171.6v4.3a1.71 1.71 0 0 0-1.7 1.7 1.71 1.71 0 0 0 1.7 1.7M360.2 173.6l.6-.2v.3zM360.2 175.9a1.71 1.71 0 0 1 1.6 1.7 1.71 1.71 0 0 1-1.6 1.7h-7.3M360.2 171.6v4.3M360.2 173.6h3.5M371.4 176.6h14.3M100.2 184.3h-.6v1.6h.6M100.4 184.2v1.7"/>
<path d="M100.5 184.1v.4M100.5 184.5v1.6h25.2M100.5 184.2h-.3v1.7h.3M100.5 184.5h21.7M101 182.3v.8h.6M101 182.3h.8M101.4 181.1h.4v1.2M101.4 181.1v.4M101.4 183.3v.8h-.9M101.4 183.1v.2M101.4 183.8h-.9v.3M101.4 183.3h.4"/>
<path d="M101.6 181.5h-.6v.8M101.8 182.3v.8M101.8 181.4h-.2v1.7h.2M101.8 183.1v.1M101.8 184.5h.1M101.8 183.2v1.3M101.8 186.1h.1M101.8 183.1h21.9v1.7M101.8 183.2h21.9M122.3 183.5v2.1M122.3 183.5h1.4M122.3 185.6h1.4"/>
<path d="M123.7 184.8v1.3M123.7 184.8h2M125.7 186.4l.1 .4M125.7 186.4h16.8M125.8 186.8h3.2M129.1 186.4v.3M129.1 186.7l-.1 .1M129.2 186.7v.1M129.2 186.8h13.3M129.2 186.4v.4M142.5 193.7h4M142.6 194.1h3.8"/>
<path d="M146.5 194.2h63.7M146.5 187.9h64.4M146.5 187.5h64.8M146.5 194l-.1 .1M152.8 193l1.4 .7M153.6 193.9v.6h-.3zM153.6 193.9l-.8 5.9h24.2M153.8 192l-.2 1.9M154.7 194.7l.7 .2h16.6M168.8 197h2.3M169.1 197.9l.9 1.4M170 197v2.3"/>
<path d="M170.8 197.9l-.8 1.4M172 194.9h1.1M172 194.7v.2M173.1 194.9h6.9M173.1 194.7v.2M180 194.9h1.1M180 194.7v.2M181.1 194.7v.2M198.4 194.7l-.7 .2h-16.6M209 189.7l2 8.1M209.3 189.6l2 8.2M209.9 192.8l.1 .7"/>
<path d="M209.9 192.9l.1 .5M213 185.5l-4 4M213.3 185.8l-4 4M219 189.7l2 8.1M219.3 189.6l2 8.2M220.2 194.2h49.2M220.8 187.9h48.6M221.3 187.5h48.1M223 185.5l-4 4M223.3 185.8l-4 4M259.4 193.9l.1 .6h-.3zM259.4 192v7.8h22.4"/>
<path d="M259.4 192.9h17.6M269.4 193.9h3M269.4 194.1h3M272.4 193.9h.1M272.4 193.9v.2M272.5 193.9l-.1 .2M273.6 197h2.3M273.9 197.9l.9 1.3M274.8 197v2.2M274.8 192.3h.3l-.1 .6zM275.6 197.9l-.8 1.3M278.5 194.1h.3l-.1 .6z"/>
<path d="M280.7 194.7h-60.4M357.4 188v2.2M357.4 189.1h2.3M358.3 188.2l1.4 .9M359.7 189.1l-1.4 .8M156.7 200.2l-1.2 2.8M264.9 200.2l-1.1 2.8M4 245.2h123v47.8M4 253.7h123M4 259.4h123M52.4 245.2v47.8M83.5 253.7v5.7"/>
<path d="M104.7 253.7v5.7M216 253h200M216 248h65M216 258h65M228.6 243v15M255.2 243v15M281 243v50M296 243v30M346 243v30M361 243v30M381 253v20M392 253v20"/>
<path d="M416 243h-200v50M4 265h123M4 270.6h123M4 276.2h123M84.9 279.3h1.3M85.5 278.6v1.3M216 278h65M216 273h200M216 263h165M216 268h65M231 263v15M256 263v15"/>
<path d="M311 273v20M393.4 260.5l9-2.5v10l-9-2.5zM4 281.8h123M4 287.4h123M83.5 287.4v5.6M84.9 280.6h1.3M104.7 287.4v5.6M267.4 287.2h1.2M267.4 286h1.2M268 285.5v1.1"/>
<circle cx="135.8" cy="52.5" r=".97"/>
<circle cx="135.8" cy="52.5" r="1"/>
<circle cx="148" cy="53.2" r=".82"/>
<circle cx="148" cy="53.2" r=".85"/>
<circle cx="163" cy="45.5" r=".71"/>
<circle cx="163" cy="45.5" r=".86"/>
<circle cx="168" cy="45.5" r=".87"/>
<circle cx="168" cy="45.5" r=".71"/>
<circle cx="171.8" cy="45.5" r=".98"/>
<circle cx="171.8" cy="45.5" r=".97"/>
<circle cx="176.5" cy="45.5" r=".86"/>
<circle cx="176.5" cy="45.5" r=".43"/>
<circle cx="181.3" cy="45.5" r=".95"/>
<circle cx="181.3" cy="45.5" r=".99"/>
<circle cx="185.1" cy="45.5" r=".86"/>
<circle cx="185.1" cy="45.5" r=".71"/>
<circle cx="190.1" cy="45.5" r=".72"/>
<circle cx="190.1" cy="45.5" r=".86"/>
<circle cx="210.8" cy="44.9" r=".92"/>
<circle cx="230.8" cy="44.9" r=".92"/>
<circle cx="259.4" cy="44.9" r=".92"/>
<circle cx="267.9" cy="53.2" r=".81"/>
<circle cx="268" cy="53.2" r=".86"/>
<circle cx="135.8" cy="68.2" r="1"/>
<circle cx="135.8" cy="68.2" r=".95"/>
<circle cx="148" cy="67.5" r=".82"/>
<circle cx="148" cy="67.5" r=".87"/>
<circle cx="163" cy="75.2" r=".71"/>
<circle cx="163" cy="75.2" r=".86"/>
<circle cx="168" cy="75.2" r=".87"/>
<circle cx="168" cy="75.2" r=".71"/>
<circle cx="171.8" cy="75.2" r=".98"/>
<circle cx="171.8" cy="75.2" r=".97"/>
<circle cx="176.5" cy="75.2" r=".86"/>
<circle cx="176.5" cy="75.2" r=".43"/>
<circle cx="181.3" cy="75.2" r=".95"/>
<circle cx="181.3" cy="75.2" r=".99"/>
<circle cx="185.1" cy="75.2" r=".87"/>
<circle cx="185.1" cy="75.2" r=".71"/>
<circle cx="190.1" cy="75.2" r=".72"/>
<circle cx="190.1" cy="75.2" r=".87"/>
<circle cx="230.8" cy="75.8" r=".92"/>
<circle cx="243.2" cy="77.8" r=".74"/>
<circle cx="243.2" cy="77.8" r=".76"/>
<circle cx="259.4" cy="75.8" r=".92"/>
<circle cx="267.9" cy="67.5" r=".85"/>
<circle cx="267.9" cy="67.5" r=".81"/>
<circle cx="157.8" cy="82" r=".99"/>
<circle cx="173.5" cy="117.4" r=".29"/>
<circle cx="173.5" cy="117.4" r=".78"/>
<circle cx="173.5" cy="117.4" r=".85"/>
<circle cx="175.4" cy="118" r=".75"/>
<circle cx="175.4" cy="118" r=".77"/>
<circle cx="177.7" cy="118" r=".74"/>
<circle cx="177.7" cy="118" r=".77"/>
<circle cx="147.8" cy="123.8" r=".81"/>
<circle cx="147.8" cy="123.8" r=".87"/>
<circle cx="169.1" cy="120.8" r=".74"/>
<circle cx="169.1" cy="120.8" r=".77"/>
<circle cx="169.1" cy="120.8" r=".86"/>
<circle cx="184" cy="120.8" r=".77"/>
<circle cx="184" cy="120.8" r=".86"/>
<circle cx="184" cy="120.8" r=".74"/>
<circle cx="243.4" cy="120.8" r=".77"/>
<circle cx="243.4" cy="120.8" r=".86"/>
<circle cx="243.4" cy="120.8" r=".73"/>
<circle cx="249.6" cy="120.8" r=".77"/>
<circle cx="249.7" cy="120.8" r=".86"/>
<circle cx="249.7" cy="120.8" r=".74"/>
<circle cx="268.1" cy="123.8" r=".82"/>
<circle cx="268.1" cy="123.8" r=".86"/>
<circle cx="348.2" cy="134.1" r="1.43"/>
<circle cx="348.2" cy="127.3" r="1.57"/>
<circle cx="348.2" cy="134.1" r="1.57"/>
<circle cx="348.3" cy="134.1" r="1.19"/>
<circle cx="348.3" cy="127.3" r="1.44"/>
<circle cx="348.3" cy="127.3" r="1.18"/>
<circle cx="362.8" cy="134.1" r="1.43"/>
<circle cx="362.8" cy="134.1" r="1.57"/>
<circle cx="362.8" cy="134.1" r="1.19"/>
<circle cx="362.8" cy="134.1" r="1.23"/>
<circle cx="377.4" cy="127.3" r="1.57"/>
<circle cx="377.4" cy="134.1" r="1.57"/>
<circle cx="377.4" cy="127.3" r="1.19"/>
<circle cx="377.4" cy="134.1" r="1.21"/>
<circle cx="377.4" cy="127.3" r="1.21"/>
<circle cx="377.4" cy="134.1" r="1.42"/>
<circle cx="377.4" cy="134.1" r="1.19"/>
<circle cx="377.4" cy="127.3" r="1.43"/>
<circle cx="150.7" cy="173.2" r=".47"/>
<circle cx="153.7" cy="162.1" r=".97"/>
<circle cx="153.7" cy="162.1" r=".93"/>
<circle cx="153.7" cy="177.5" r=".85"/>
<circle cx="164.1" cy="179.6" r=".99"/>
<circle cx="175.5" cy="160" r=".34"/>
<circle cx="177.5" cy="160" r=".34"/>
<circle cx="182.2" cy="162.1" r=".97"/>
<circle cx="182.2" cy="162.1" r=".93"/>
<circle cx="182.3" cy="177.5" r=".85"/>
<circle cx="210.8" cy="162.1" r=".97"/>
<circle cx="210.8" cy="162.1" r=".93"/>
<circle cx="230.8" cy="162.1" r=".97"/>
<circle cx="230.8" cy="162.1" r=".93"/>
<circle cx="243.2" cy="160" r=".35"/>
<circle cx="259.1" cy="177.5" r="3"/>
<circle cx="259.4" cy="162.1" r=".97"/>
<circle cx="259.4" cy="162.1" r=".93"/>
<circle cx="265.2" cy="173.2" r=".47"/>
<circle cx="150.7" cy="181.8" r=".47"/>
<circle cx="153.7" cy="192.9" r=".93"/>
<circle cx="153.7" cy="192.9" r=".96"/>
<circle cx="182.2" cy="192.9" r=".93"/>
<circle cx="182.2" cy="192.9" r=".96"/>
<circle cx="230.8" cy="192.9" r=".93"/>
<circle cx="230.8" cy="192.9" r=".96"/>
<circle cx="259.4" cy="192.9" r=".93"/>
<circle cx="259.4" cy="192.9" r=".96"/>
<circle cx="265.2" cy="181.8" r=".47"/>
<circle cx="156.1" cy="201.6" r=".99"/>
<circle cx="264.4" cy="201.6" r=".99"/>
</g>
<path d="M412.4 262.3a2.5 2.5 0 0 0-4.1-1.1 2.5 2.5 0 0 0 1 4.2 2.5 2.5 0 0 0 3.2-2.9l-.1-.2" fill="none" stroke="#000" stroke-width=".3" stroke-dasharray="30.5 1.3 1.3 1.3" stroke-dashoffset="24.5" stroke-linecap="butt"/>
<path d="M414.8 261.5a5 5 0 0 0-8.3-2 5 5 0 0 0 2.2 8.3 5 5 0 0 0 6.2-6l-.1-.3" fill="none" stroke="#000" stroke-width=".3" stroke-dasharray="30.5 1.3 1.3 1.3" stroke-dashoffset="16.7" stroke-linecap="butt"/>
<g fill="none" stroke="#000" stroke-width=".3" stroke-dasharray="6.3 1.3 1.3 1.3 5.1">
<path d="M211.1 40l2 8.2M221.1 40l2 8.2M213.1 48.2l-4 4M223.1 48.2l-4 4M209.1 72.5l2 8.1M213.1 68.5l-4 4M219.1 72.5l2 8.1M223.1 68.5l-4 4M211.1 115.8l2 4M213.1 119.8l-4 4M221.1 115.8l2 4M223.1 119.8l-4 4"/>
<path d="M209.1 135.7l2 4M213.1 131.7l-4 4M219.1 135.7l2 4M223.1 131.7l-4 4M211.1 157.2l2 8.1M221.1 157.2l2 8.1M213.1 165.3l-4 4M223.1 165.3l-4 4M209.1 189.6l2 8.2M213.1 185.6l-4 4M219.1 189.6l2 8.2M223.1 185.6l-4 4"/>
</g>
<path d="M209.1 123.8l4 7.9M219.1 123.8l4 7.9" fill="none" stroke="#000" stroke-width=".3" stroke-dasharray="6.3 1.3 1.3 1.3 5.1" stroke-dashoffset="6.3"/>
<path d="M209.1 52.2l4 16.3M219.1 52.2l4 16.3M209.1 169.3l4 16.3M219.1 169.3l4 16.3" fill="none" stroke="#000" stroke-width=".3" stroke-dasharray="6.3 1.3 1.3 1.3 5.1" stroke-dashoffset="2.4"/>
<path d="M362.8 123.7v14.3" fill="none" stroke="#000" stroke-width=".3" stroke-dasharray="30.5 1.3 1.3 1.3" stroke-dashoffset="25.2"/>
<path d="M258 177.5h-.2M259.4 176.1v-.2M259.4 178.9v.2M260.8 177.5h.2" fill="none" stroke="#000" stroke-width=".3" stroke-dasharray="30.5 1.3 1.3 1.3"/>
<path d="M410 255.7v14.9" fill="none" stroke="#000" stroke-width=".3" stroke-dasharray="30.5 1.3 1.3 1.3" stroke-dashoffset="25"/>
<path d="M403.4 263l12.6-.1" fill="none" stroke="#000" stroke-width=".3" stroke-dasharray="30.5 1.3 1.3 1.3" stroke-dashoffset="26.1"/>
<path d="M216 248v5" fill="none" stroke="#000" stroke-width=".3" stroke-dasharray="30.5 1.3 1.3 1.3" stroke-dashoffset="29.9"/>
<path d="M147.6 45.5v29.7M176.6 45.5v29.7M239.4 45.5v29.7M268.4 45.5v29.7" fill="none" stroke="#f00" stroke-width=".3" stroke-dasharray="30.5 1.3 1.3 1.3" stroke-dashoffset="17.5"/>
<g fill="#000">
<path d="M345.2 134.4l.6 .2-.6 .1z"/>
<path d="M150.5 34.3l.6-.2v.3zM201.9 34.1l.6 .2-.6 .1z"/>
<path d="M163 37.3l.6-.2v.4zM189.5 37.1l.6 .2-.6 .2z"/>
<path d="M271.9 37.1l.6 .2-.6 .2zM268.4 37.3l.6-.2v.4zM238.8 29.8l.6 .1-.6 .2zM176.5 29.9l.6-.1v.3zM362.2 139.5l.6 .2-.6 .1zM345.8 139.7l.6-.2v.3zM271.9 156.3l.6 .2-.6 .1zM259.4 156.5l.6-.2v.3z"/>
<path d="M197.3 45.5l.2 .6h-.3zM197.2 74.6h.3l-.2 .6zM383.9 114.8l.1 .6h-.3zM383.7 136h.3l-.1 .6zM278.7 160.4l.1 .6h-.3zM278.5 194.1h.3l-.1 .6zM275 162.1l.1 .6h-.3zM274.8 192.3h.3l-.1 .6z"/>
<path d="M125.7 111.3l.6-.2v.3zM271.9 111.1l.6 .2-.6 .1zM168 40.6l.6-.2v.3zM184.5 40.4l.6 .2-.6 .1zM190.1 76.1l-.1 .6h.3zM176.5 76.1l-.1 .6h.3zM125.7 29.9l.6-.1v.3zM175.9 29.8l.6 .1-.6 .2zM125.7 40.6l.6-.2v.3zM146.9 40.4l.6 .2-.6 .1zM362.8 139.7l.6-.2v.3zM379.4 139.5l.6 .2-.6 .1zM125.7 156.5l.6-.2v.3zM153.1 156.3l.6 .2-.6 .1zM153.7 156.5l.6-.2v.3zM181.6 156.3l.6 .2-.6 .1zM153.7 178.4l-.2 .6h.3zM153.6 193.9l-.3 .6h.3zM259.4 193.9l-.2 .6h.3z"/>
<path d="M379.7 110.7l.6 .1-.6 .2zM345.4 110.8l.6-.1v.3z"/>
<path d="M182.2 156.5l.6-.2v.3zM230.2 156.3l.6 .2-.6 .1z"/>
<path d="M230.8 156.5l.6-.2v.3zM258.8 156.3l.6 .2-.6 .1z"/>
<path d="M354.9 175.9l.2 .6h-.3zM354.8 178.7h.3l-.2 .6z"/>
<path d="M360.2 173.6l.6-.2v.3zM358.4 173.4l.6 .2-.6 .1z"/>
</g>
<g font-size="6.3">
<text x="282.1" y="250.3">名称</text>
<text x="347.1" y="250.3">图号</text>
<text x="282.1" y="260.3">材质</text>
<text x="347.1" y="260.3">质量</text>
<text x="383.3" y="262.1">视</text>
<text x="383.3" y="269.9">图</text>
<text x="282.1" y="270.3">版次</text>
<text x="347.1" y="270.3">比例</text>
</g>
<g font-size="4.2">
<text x="4.8" y="237.6">注意：1.行走平行度（正面+侧面），450行程内，≤±0.03mm，1000行程内，≤±0.05mm。</text>
<text x="12.2" y="243.3">2.本体形变，450行程内，≤±0.03mm，1000行程内，≤±0.05mm。</text>
<text x="18.6" y="251.3">型号/规格</text>
<text x="69.5" y="251.3">GTH12-850-BC-M40-C4</text>
<text x="300.8" y="249.5">GTH12-850-BC-M40-C4</text>
<text x="14.4" y="258.3">螺杆型号/规格</text>
<text x="19.7" y="263.9">有效行程</text>
<text x="63.7" y="258.3">1605</text>
<text x="86.5" y="263.9">850</text>
<text x="89.9" y="258.3">1610</text>
<text x="111.7" y="258.3">1620</text>
<text x="19.7" y="269.5">精度等级</text>
<text x="87.6" y="269.5">C7</text>
<text x="259" y="267">2022/9/23</text>
<text x="19.7" y="275.2">马达容量</text>
<text x="74.9" y="275.2">400W（无刹车）</text>
<text x="15.5" y="280.8">重复定位精度</text>
<text x="86.7" y="280.8">0.02</text>
<text x="9.1" y="286.4">感应开关方式及数量</text>
<text x="72.7" y="286.4">外挂型三只（C4）</text>
<text x="15.5" y="292">建议最快速度</text>
<text x="60.5" y="292">250MM/S</text>
<text x="86.7" y="292">500MM/S</text>
<text x="107.4" y="292">1000MM/S</text>
</g>
<g font-size="4.1">
<text x="263.1" y="179">I</text>
<text x="377.6" y="175.4">I</text>
<text x="371.4" y="180.6">2 : 3.5</text>
</g>
<g font-size="3.5">
<text x="135.7" y="31.2">178 滑台原始位置</text>
<text x="178.8" y="35.5">182</text>
<text x="205.4" y="31.2">850 有效行程</text>
<text x="85.5" y="41.8">76.50 滑台极限位置 1</text>
<text x="179.6" y="41.8">60</text>
<text x="179.6" y="38.6">95</text>
<text x="275.3" y="38.6">14.50 滑台极限位置 1</text>
<text x="198.6" y="62.7" transform="rotate(-90 198.6 62.7)">104</text>
<text x="149" y="83.3">2 x</text>
<text x="159.4" y="83.3">6 H7</text>
<text x="172.6" y="83.3">8</text>
<text x="191.7" y="83.3">8 x M6 贯穿</text>
<text x="196.5" y="112.5">1144</text>
<text x="360.3" y="112.1">122</text>
<text x="385.1" y="127.1" transform="rotate(-90 385.1 127.1)">76</text>
<text x="333.5" y="134">基准面</text>
<text x="349.9" y="140.9">59.50</text>
<text x="370.1" y="140.9">60</text>
<text x="138.4" y="157.7">98</text>
<text x="165.6" y="157.7">100</text>
<text x="204.8" y="157.7">800</text>
<text x="244.3" y="157.7">100</text>
<text x="263.8" y="157.7">46</text>
<text x="276.3" y="179" transform="rotate(-90 276.3 179)">108</text>
<text x="279.9" y="179" transform="rotate(-90 279.9 179)">120</text>
<text x="363.7" y="174.8">2</text>
<text x="155.3" y="180.9">2 x</text>
<text x="165.7" y="180.9">6 H7</text>
<text x="178.9" y="180.9">6</text>
<text x="352.7" y="191.6" transform="rotate(-90 352.7 191.6)">+0.012</text>
<text x="356.2" y="189.8" transform="rotate(-90 356.2 189.8)">0</text>
<text x="359.7" y="187.3" transform="rotate(-90 359.7 187.3)">6</text>
<text x="356.2" y="195.1" transform="rotate(-90 356.2 195.1)">6</text>
<text x="154.4" y="199.3">18 x M8</text>
<text x="157.8" y="202.8">6.5 贯穿</text>
<text x="172.8" y="199.3">16</text>
<text x="261" y="199.3">4 x M8</text>
<text x="266" y="202.8">6.5 贯穿</text>
<text x="277.6" y="199.3">16</text>
<text x="221.4" y="246.8">1</text>
<text x="221.4" y="251.8">2</text>
<text x="218.8" y="256.8">序号</text>
<text x="232.2" y="256.8">修 订 版 次</text>
<text x="257.5" y="256.8">设计变更编号</text>
<text x="228.2" y="261.8">设</text>
<text x="240.1" y="261.8">计</text>
<text x="252" y="261.8">变</text>
<text x="263.9" y="261.8">更</text>
<text x="219.1" y="266.7">设 计</text>
<text x="366.6" y="269.3">1:3.5</text>
<text x="219.1" y="271.7">校 核</text>
<text x="219.1" y="276.7">批 准</text>
<text x="222.9" y="282.7">技术要求：</text>
<text x="231.8" y="287.3">1、未标注公差全部 0.1</text>
<text x="231.7" y="291.8">2、未标注倒角全部C0.3</text>
</g>
</svg>
